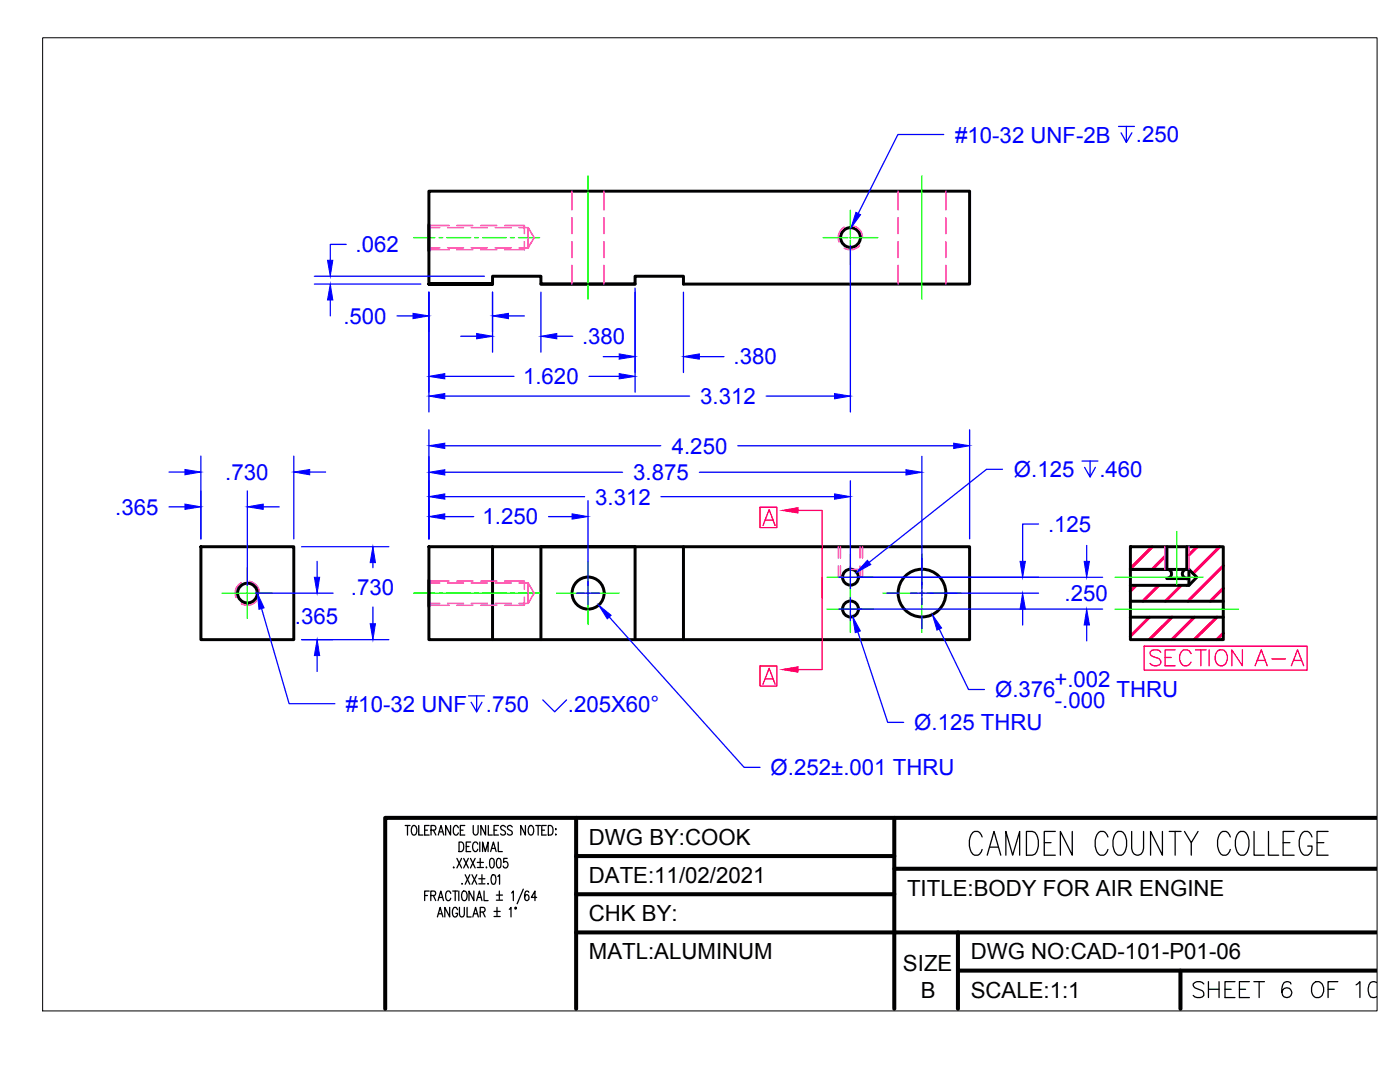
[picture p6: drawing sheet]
<svg xmlns="http://www.w3.org/2000/svg" width="279mm" height="216mm" viewBox="0 0 279 216" stroke-linecap="round" stroke-linejoin="round" font-family="sans-serif">
<!-- layer: OBJECT -->
<g fill="none" stroke="#000" stroke-width=".59">
<path d="M85.6 38.1h107.9v18.6h-57.1v-1.6h-9.7v1.6h-18.8v-1.6h-9.6v1.6h-12.7h12.7h-12.7zM85.6 44.8v5.2M107.9 56.7h18.8M40.1 109.1h18.5v18.5h-18.5zM85.6 109.1h107.9v18.5h-107.9zM85.6 115.8v5.2M98.3 109.1v18.5M136.4 109.1v18.5M225.6 109.1h18.5v18.5h-18.5zM225.6 120h18.5M232.8 113.6a.91 .91 0 0 1 1 .8 .91 .91 0 0 1-.9 1M232.9 115.4h4h-2"/>
<path d="M232.9 109.1v4.5M233 113.6h-7.4h11.7v3.2h-11.7M236.9 109.1v4.5h-.2M236.9 113.6a.91 .91 0 0 0-.9 .9 .91 .91 0 0 0 .9 .9M237.3 113.6l1.5 1.6-1.5 1.6M107.9 127.6v-18.5h18.8v18.5M225.6 123.1h18.5"/>
<circle cx="49.4" cy="118.3" r="1.97"/>
<circle cx="117.4" cy="118.3" r="3.2"/>
<circle cx="169.7" cy="115.2" r="1.59"/>
<circle cx="184" cy="118.3" r="4.8"/>
<circle cx="169.7" cy="121.5" r="1.59"/>
</g>
<!-- layer: HIDDEN -->
<g fill="none" stroke="#f0f" stroke-width=".3">
<path d="M114.1 38.1v3.8M120.5 38.1v3.8M85.6 44.8l.3 .6h1.9M85.7 49.8h3.9M85.7 45h3.9M87.8 49.4h-1.9l-.3 .6M89.3 45.4h3.2M89.3 49.4h3.2M91.2 49.8h3.2M91.2 45h3.2M94.1 45.4h3.1M94.1 49.4h3.1"/>
<path d="M96 49.8h3.1M96 45h3.1M98.8 45.4h3.2M98.8 49.4h3.2M100.7 45h3.9v1.6M103.6 45.4h1.8M103.6 49.4h1.8M104.6 48.2v1.6h-3.9M105.4 45.4l1.2 2-1.2 2zM114.1 43.4v3.2M114.1 48.2v3.2M114.1 53v3.7"/>
<path d="M120.5 43.4v3.2M120.5 48.2v3.2M120.5 53v3.7M179.2 53v3.7M188.8 53v3.7M48.1 116.3a2.34 2.34 0 0 0-1 2.9M49.8 116a2.46 2.46 0 0 1 2 2.4M51.2 119.9a2.5 2.5 0 0 1-3 .6M85.6 115.8l.3 .5h1.9M85.7 116h3.9M89.3 116.3h3.2M91.2 116h3.2"/>
<path d="M94.1 116.3h3.1M96 116h3.1M98.8 116.3h3.2M100.7 116h3.9v1.6M103.6 116.3h1.8M104.6 119.2v1.6h-3.9M105.4 116.3l1.2 2.1-1.2 2zM167.3 109.1v2.2M167.3 112.9v2.3h.8M167.7 109.1v2.2M167.7 112.9v2.3M169.7 113.6h2.4"/>
<path d="M171.7 109.1v2.2M171.7 112.9v2.3M172.1 109.1v2.2M172.1 112.9v2.3h-.8M232.5 109.1v4.5M237.3 109.1v4.5M85.7 120.8h3.9M87.8 120.4h-1.9l-.3 .6M89.3 120.4h3.2M91.2 120.8h3.2M94.1 120.4h3.1M96 120.8h3.1"/>
<path d="M98.8 120.4h3.2M103.6 120.4h1.8"/>
</g>
<!-- layer: OBJECT -->
<g fill="none" stroke="#f00" stroke-width=".59">
<path d="M226.8 116.8l-1.2 1.1M230 109.1l-4.4 4.4M231.3 116.8l-3.2 3.2M232.5 111.1l-2.5 2.5M235.8 116.8l-3.2 3.2M238.9 109.1l-1.6 1.6M243.4 109.1l-5.3 5.3M244.1 112.9l-7 7.1M244.1 117.4l-2.5 2.6M229.4 123.1l-3.8 3.9M233.9 123.1l-4.5 4.5M238.4 123.1l-4.6 4.5"/>
<path d="M242.9 123.1l-4.6 4.5M244.1 126.4l-1.3 1.2"/>
</g>
<circle cx="236.9" cy="115.4" r=".25" fill="#000" stroke="#000" stroke-width=".2"/>
<!-- layer: CENTER -->
<g fill="none" stroke="#0f0" stroke-width=".25">
<path d="M117.3 35.1v24.6M184 35.1v24.6M82.5 47.4h4.3M87.6 47.4h.7M89.2 47.4h4.7M94.7 47.4h.8M96.3 47.4h4.7M101.9 47.4h.8M103.5 47.4h4.2M44.3 118.4h4.6M49.1 118.4h.5M49.4 113.3v4.7"/>
<path d="M49.4 118.2v.4M49.4 118.7v4.7M49.7 118.4h4.7M82.5 118.4h25.2M111.1 118.4h5.6M117 118.4h.6M117.3 112.1v5.6M117.3 118v.7M117.3 119v5.6M118 118.4h5.6M165.1 115.2h4.3M169.5 115.2h.3"/>
<path d="M169.7 110.6v4.3M169.7 115v.4M169.7 115.5v5.7M170 115.2h4.3M176.2 118.4h6.8M183.5 118.4h1M184 110.5v6.9M184 117.9v.9M184 119.3v6.9M185 118.4h6.8M222.5 115.2h17.6M234.9 106v10.7"/>
<path d="M165.1 121.5h4.3M169.5 121.5h.3M169.7 121.4v.3M169.7 121.9v4.3M170 121.5h4.3M222.5 121.5h24.7"/>
</g>
<!-- layer: TITLE BLOCK -->
<path d="M115 163.2v38.1M115 178.4h63.5M115 170.8h63.5M178.5 163.2v38.1M178.5 173.4h96.2M274.7 163.2h-197.8v38.1M115 186.1h159.7M191.2 186.1v15.2M191.2 193.7h83.5" fill="none" stroke="#000" stroke-width=".8"/>
<!-- layer: TITLE TEXT -->
<g fill="none" stroke="#000" stroke-width=".25">
<path d="M80.9 164.7h.9M81.3 164.7v1.9M82.3 164.8l.5-.1a1.25 1.25 0 0 1 0 1.9 .79 .79 0 0 1-.7-1.1zM83.6 164.7v1.9h.8M84.8 165.7h.5M84.8 178.7h.5M85.6 164.7h-.8v1.9h.8M85.6 177.8h-.8v1.9M86 178.7l.8-.1 .2-.2-.2-.5-.8-.1v1.9M86 165.7l.9-.1 .1-.3-.1-.5-.9-.1v1.9M86.5 165.7l.5 .9M86.5 178.7l.5 1"/>
<path d="M87.4 179.7l.6-1.9 .5 1.9M87.5 166.6l.5-1.9 .6 1.9M87.6 179.1h.7M87.7 166h.6M89.9 164.7v1.9l-1-1.9v1.9M90 178.3a.49 .49 0 0 0-.8-.4 1.39 1.39 0 0 0 .1 1.8 .52 .52 0 0 0 .7-.5M90.3 177.8h1M90.6 173l-.1 .1h.1M90.8 177.8v1.9M91.2 171.3l.9 1.9M91.5 165.2l-.4-.5h-.3a1.35 1.35 0 0 0 0 1.9 .52 .52 0 0 0 .7-.4M91.6 177.8v1.9"/>
<path d="M91.6 168h.5a1.17 1.17 0 0 1 0 1.9h-.5zM91.9 165.7h.5M92.1 171.3l-.9 1.9M92.2 176.3v.1h.1M92.4 177.9a.58 .58 0 0 1 .6 0 .58 .58 0 0 1 .2 .6l-.1 .7a.47 .47 0 0 1-.4 .5 .47 .47 0 0 1-.5-.5l-.1-.7zM92.5 171.3l1 1.9M92.8 164.7h-.9v1.9h.9M92.8 174.5l1 1.9M93 168.9h.6M93.5 171.3l-1 1.9M93.8 174.5l-1 1.9M93.9 171.3l.9 1.9"/>
<path d="M93.9 168h-.9v1.9h.9M94.2 174.5l1 1.9M94.4 164.7v1.4a.49 .49 0 0 0 .5 .5 .49 .49 0 0 0 .5-.5v-1.4M94.6 177.8v1.9l-1-1.9v1.9M94.8 171.3l-.9 1.9M95.1 179.7l.6-1.9 .5 1.9M95.2 174.5l-1 1.9M95.2 172.1h1.3M95.2 173.1h1.3M95.3 168.4a.47 .47 0 0 0-.4-.4 .47 .47 0 0 0-.5 .4l-.1 .8 .1 .4 .3 .3a.52 .52 0 0 0 .6-.4M95.3 179.1h.7M95.5 175.3h1.3"/>
<path d="M95.5 176.4h1.3M95.8 168v1.9M95.8 171.3v1.6M96.2 174.5v1.6M96.3 169.9v-1.9l.6 1.9 .5-1.9v1.9M96.6 177.8v1.9h.8M96.9 164.7v1.9l-.9-1.9v1.9M97.1 173v.2l.1-.1M97.4 176.3l-.1 .1h.2M97.5 164.7v1.9h.8M97.9 169.9l.6-1.9 .5 1.9M97.9 171.4l.4-.1a1.36 1.36 0 0 1 0 1.9h-.2a1.54 1.54 0 0 1-.2-1.8z"/>
<path d="M98.1 169.3h.7M98.2 174.6l.4-.1a1.1 1.1 0 0 1 .3 1.6l-.1 .3h-.4a1.21 1.21 0 0 1-.3-1.5zM98.6 165.7h.5M99.1 178.6h1.2M99.1 179.6h1.2M99.3 171.4l.3-.1a.85 .85 0 0 1 .4 1l-.2 .8-.3 .1a1.21 1.21 0 0 1-.4-1.6zM99.4 174.9l.3-.4v1.9M99.4 168v1.9h.8M99.5 164.7h-.9v1.9h.9M99.7 177.8v1.7M100.9 165a.49 .49 0 0 0-.8-.2 .49 .49 0 0 0 .1 .8l.4 .1a.51 .51 0 0 1 .1 .9 .51 .51 0 0 1-.8-.2M101.2 171.3h-.7v.7a.6 .6 0 0 1 .9 .6 .6 .6 0 0 1-.9 .5l-.1-.3"/>
<path d="M102.1 178.2l.3-.4v1.9M102.2 165a.53 .53 0 0 0-.5-.3 .53 .53 0 0 0-.4 .3l.1 .5 .7 .3a.46 .46 0 0 1 .1 .5 .46 .46 0 0 1-.3 .3h-.3l-.3-.2M104.4 177.4l-1.2 2.9M104.9 164.7v1.9l-1-1.9v1.9M105.5 165l.3-.3h.3a1.25 1.25 0 0 1 0 1.9 1.02 1.02 0 0 1-.6-1.6zM105.5 178.1a.4 .4 0 0 0-.6-.2 1.32 1.32 0 0 0 .2 1.8 .56 .56 0 0 0 .5-.7 .56 .56 0 0 0-.7-.4l-.2 .5M106.9 164.7h1M107.1 179.1h-1.1l.8-1.3v1.9M107.4 164.7v1.9M108.1 165.7h.6M109 164.7h-.9v1.9h.9M109.4 164.7a1 1 0 0 1 1 .6 1 1 0 0 1-.2 1.1l-.3 .2h-.5z"/>
<path d="M110.9 165.4v.2zM110.9 166.5v.1zM87.3 183l.5-1.9 .6 1.9M87.5 182.3h.7M89.7 181.1v1.9l-.9-1.9v1.9M91.3 181.5a.49 .49 0 0 0-.7-.4 1.39 1.39 0 0 0 .1 1.9 .55 .55 0 0 0 .6-.8h-.3M91.7 181.1l.1 1.6a.44 .44 0 0 0 .4 .3 .44 .44 0 0 0 .4-.3l.1-1.6M93.2 181.1v1.9h.8M94.4 183l.5-1.9 .6 1.9M94.6 182.3h.6M95.8 182l.9-.1 .1-.3-.1-.5h-.9v1.9M96.4 182l.4 1"/>
<path d="M98.6 181.9h1.2M98.6 182.9h1.2M99.2 181.1v1.6M101.6 181.4l.4-.3v1.9M102.8 181.1h.2l-.1 .3z"/>
</g>
<!-- layer: DIMENSIONS -->
<g fill="none" stroke="#00f" stroke-width=".25">
<path d="M62.7 56.7h21.3M62.7 55.1h34M65.9 59.9v3.1M69.1 48.8h-3.2v3.1M85.6 58.3v23.9M98.3 58.3v12M107.9 58.3v12M126.7 57.5v20.8M136.4 58.3v16M169.7 49v33.2M79.2 63h3.2M88.8 79h48.8"/>
<path d="M88.8 75.1h13.8M91.9 67.1h3.2M101.5 63h3.1M111.1 67.1h3.2M117.6 75.1h6M120.4 71.2h3.2M139.6 71.2h4.9M152.9 79h13.6M33.7 94.2h3.2M40.1 91v16.5M49.4 98v18.8M58.6 91v16.5"/>
<path d="M61.8 94.2h3.2M85.6 85.8v21.7M88.8 88.9h43.1M88.8 94.2h35.4M88.8 99.1h27.9M117.3 99.9v20.8M131.9 99.1h34.6M139.6 94.2h41.2M147.2 88.9h43.1M169.7 95.9v21.6M184 91.1v29.6M193.5 85.8v21.7"/>
<path d="M200.1 93.6h-3.2l-23.5 18.6M215.9 92h3.2M217.6 92v3.2l-1.1-1.9M218.6 93.3l-1 1.9M33.7 101.1h3.2M50.9 118.4h15.6M52.5 101.1h3.2M60.2 109.1h17.4M63.3 112v3.2M74.4 112.3v1M88.8 103.1h5.7M109.5 103.1h4.7"/>
<path d="M115.1 118.4h4.5M167.4 115.2h52.6M169.7 119.3v4.5M177 118.4h2.4M181.7 118.4h25.6M207.3 104.6h-3.2v7.4M216.9 108.8v3.2M52.2 121.4l5.5 19h9.1M60.2 127.6h17.4M63.3 130.8v3.2M74.4 121.1v3.4M93.5 138.9h3.2"/>
<path d="M95.1 138.9v3.1l-1.1-1.9M108.3 139.7l2.4 2.3 2.4-2.3M121.6 123.1l26.9 30h3.2M167.4 121.5h52.6M171.2 126.1l6 18h3.1M184 122.9v2.5M187.5 125.5l5.8 12.1h3.2M204.1 121.5v3.2M216.9 124.7v3.2M96.2 140.1l-1.1 1.9"/>
</g>
<g fill="#00f" stroke="#00f" stroke-width=".2">
<path d="M85.6 88.9l3.2-.5v1.1z"/>
<path d="M190.3 88.4l3.2 .5-3.2 .6z"/>
<path d="M85.6 94.2l3.2-.5v1.1z"/>
<path d="M180.8 93.7l3.2 .5-3.2 .6z"/>
<path d="M85.6 99.1l3.2-.5v1z"/>
<path d="M166.5 98.6l3.2 .5-3.2 .5z"/>
<path d="M85.6 103.1l3.2-.6v1.1z"/>
<path d="M114.2 102.5l3.1 .6-3.1 .5z"/>
<path d="M63.3 127.6l.5 3.2h-1.1z"/>
<path d="M62.7 115.2h1.1l-.5 3.2z"/>
<path d="M36.9 93.7l3.2 .5-3.2 .5z"/>
<path d="M58.6 94.2l3.2-.5v1z"/>
<path d="M49.4 101.1l3.1-.5v1z"/>
<path d="M36.9 100.6l3.2 .5-3.2 .5z"/>
<path d="M51.4 118.4l1.3 2.9-1 .3z"/>
<path d="M119.5 120.7l2.5 2.1-.8 .7z"/>
<path d="M170.2 123.1l1.5 2.8-1 .3z"/>
<path d="M186.1 122.7l1.8 2.6-.9 .4z"/>
<path d="M216.4 112h1l-.5 3.2z"/>
<path d="M216.9 121.5l.5 3.2h-1z"/>
<path d="M204.1 118.4l.5 3.1h-1z"/>
<path d="M203.6 112h1l-.5 3.2z"/>
<path d="M65.9 56.7l.5 3.2h-1z"/>
<path d="M65.4 51.9h1l-.5 3.2z"/>
<path d="M98.3 63l3.2-.5v1.1z"/>
<path d="M82.4 62.5l3.2 .5-3.2 .6z"/>
<path d="M95.1 66.5l3.2 .6-3.2 .5z"/>
<path d="M107.9 67.1l3.2-.6v1.1z"/>
<path d="M123.6 70.6l3.1 .6-3.1 .5z"/>
<path d="M136.4 71.2l3.2-.6v1.1z"/>
<path d="M85.6 79l3.2-.5v1.1z"/>
<path d="M166.5 78.5l3.2 .5-3.2 .6z"/>
<path d="M85.6 75.1l3.2-.6v1.1z"/>
<path d="M123.6 74.5l3.1 .6-3.1 .5z"/>
<path d="M173.1 111.8l.7 .8-2.9 1.6z"/>
<path d="M73.9 124.5h1l-.5 3.1z"/>
<path d="M74.4 109.1l.5 3.2h-1z"/>
</g>
<g fill="#f00" stroke="#f00" stroke-width=".2">
<path d="M156.1 101.9l3.2-.6v1.1z"/>
<path d="M156.1 133.6l3.2-.5v1z"/>
</g>
<path d="M151.7 101.2h3.3v4.1h-3.3zM152.3 104.9l1.2-3.2 1.2 3.2M152.7 103.8h1.6M159.3 101.9h4.8v17.4M164.1 115.2v18.4h-4.8M151.7 132.9h3.3v4h-3.3zM152.3 136.5l1.2-3.1 1.2 3.1M152.7 135.5h1.6M228.3 128.9h32.6v4.8h-32.6z" fill="none" stroke="#f00" stroke-width=".25"/>
<!-- layer: OBJECT -->
<path d="M8.5 7.5h266.3v194.2h-266.3z" fill="none" stroke="#000" stroke-width=".2"/>
<text font-size="27.8" fill="#00f" x="168.6" y="46.6">x.250</text>
<text font-size="8.4" x="192.3" y="171.8">CAMDEN COUNTY COLLEGE</text>
<text font-size="6.6" fill="#f00" x="228.2" y="134.1">SECTION A-A</text>
<text font-size="6.6" x="237.1" y="200.4">SHEET 6 OF 10</text>
<g font-size="4.4" fill="#00f">
<text x="190.6" y="28.4">#10-32 UNF-2B</text>
<text x="226.7" y="28.4">.250</text>
<text x="71" y="50.3">.062</text>
<text x="68.5" y="64.6">.500</text>
<text x="116.2" y="68.6">.380</text>
<text x="104.4" y="76.7">1.620</text>
<text x="146.4" y="72.7">.380</text>
<text x="139.7" y="80.6">3.312</text>
<text x="45" y="95.8">.730</text>
<text x="126.4" y="95.8">3.875</text>
<text x="134.1" y="90.5">4.250</text>
<text x="202.4" y="95.2">Ø.125</text>
<text x="219.4" y="95.2">.460</text>
<text x="118.8" y="100.7">3.312</text>
<text x="23" y="102.7">.365</text>
<text x="96.3" y="104.6">1.250</text>
<text x="209.2" y="106.1">.125</text>
<text x="70" y="118.7">.730</text>
<text x="212.5" y="119.9">.250</text>
<text x="58.8" y="124.5">.365</text>
<text x="210.4" y="137">+.002</text>
<text x="69" y="142">#10-32 UNF</text>
<text x="97" y="142">.750</text>
<text x="113.3" y="142">.205X60°</text>
<text x="198.6" y="139.1">Ø.376</text>
<text x="210.5" y="141.3">-.000</text>
<text x="222.8" y="139.1">THRU</text>
<text x="182.5" y="145.7">Ø.125 THRU</text>
<text x="153.8" y="154.6">Ø.252±.001 THRU</text>
</g>
<g font-size="4.4">
<text x="117.5" y="168.6">DWG BY:COOK</text>
<text x="117.5" y="176.2">DATE:11/02/2021</text>
<text x="181" y="178.7">TITLE:BODY FOR AIR ENGINE</text>
<text x="117.5" y="183.8">CHK BY:</text>
<text x="117.5" y="191.4">MATL:ALUMINUM</text>
<text x="193.7" y="191.4">DWG NO:CAD-101-P01-06</text>
<text x="180.2" y="193.7">SIZE</text>
<text x="183.8" y="199.1">B</text>
<text x="193.7" y="199.1">SCALE:1:1</text>
</g>
</svg>
